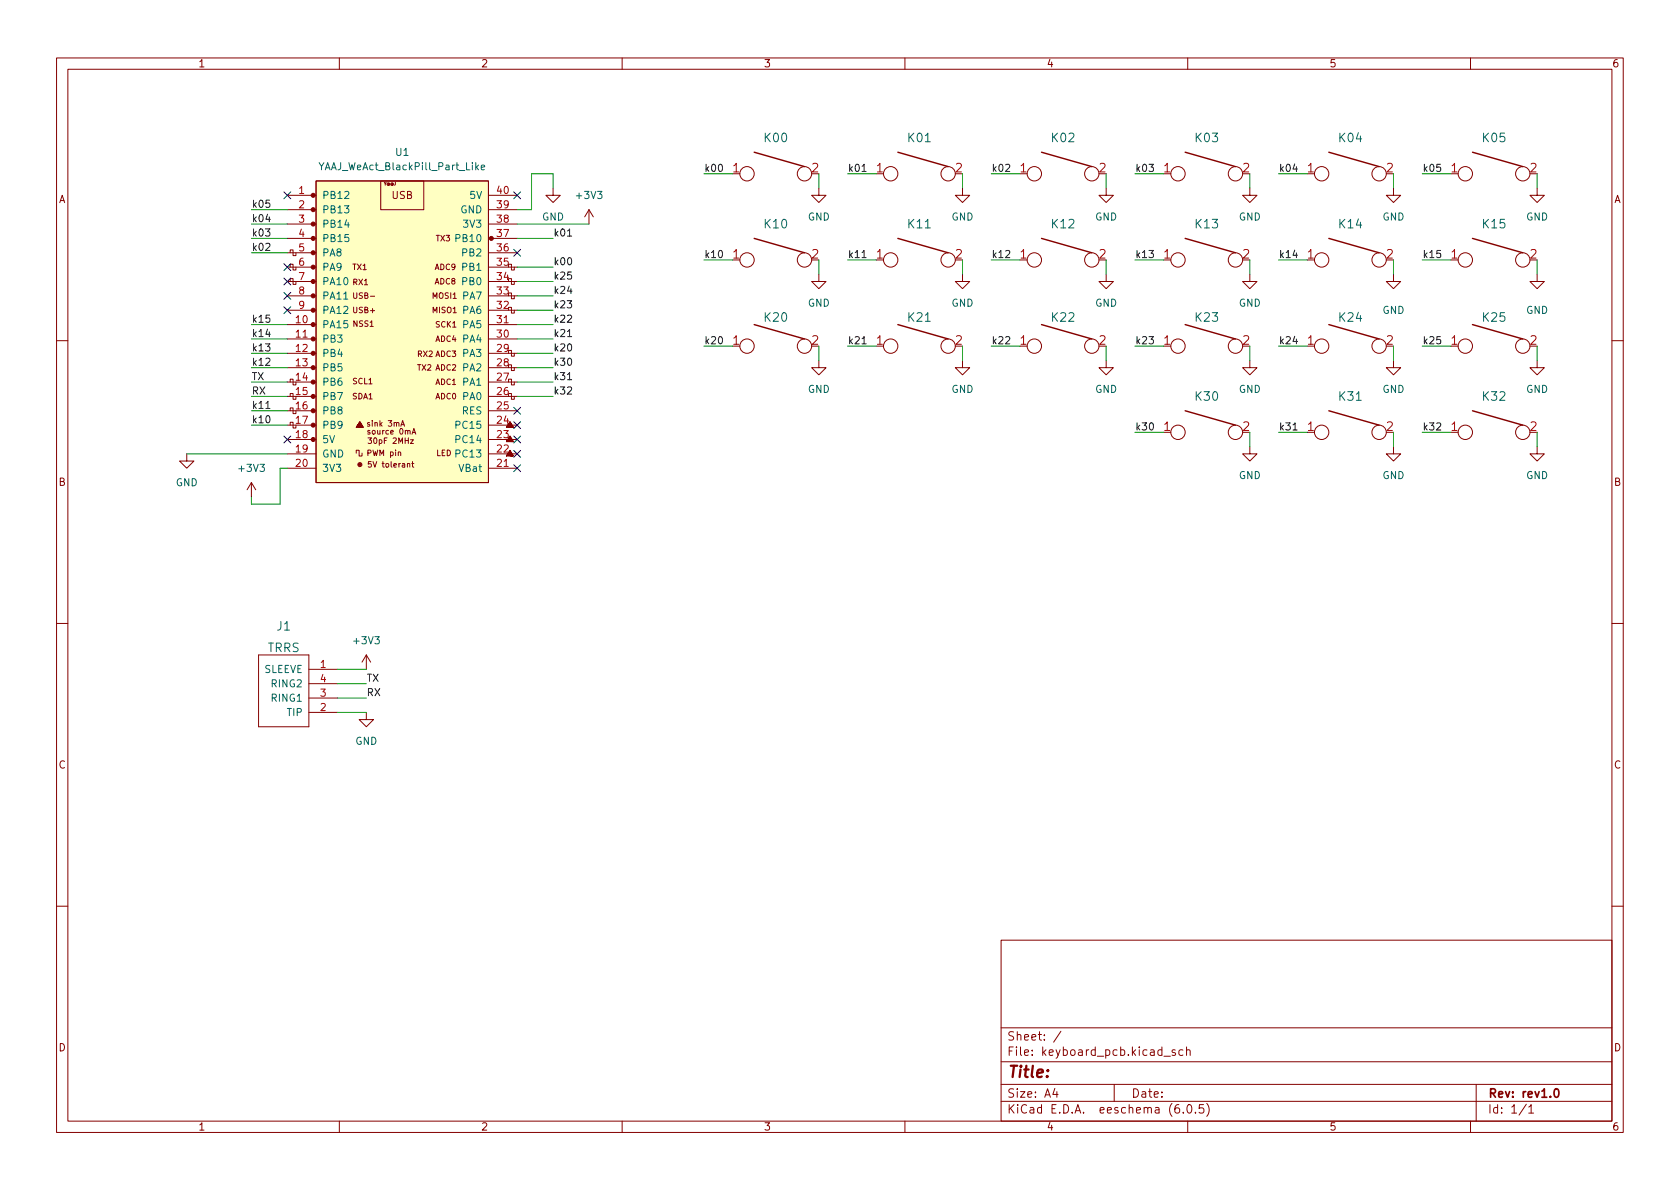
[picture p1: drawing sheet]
<svg xmlns="http://www.w3.org/2000/svg" width="297mm" height="210mm" viewBox="0 0 297 210" stroke-linecap="round" stroke-linejoin="round" font-family="sans-serif">
<g fill="none" stroke="#840000" stroke-width=".18">
<path d="M10 10.2h277v190.1h-277zM12 12.2h273v186.1h-273zM60 10.2v2M110 10.2v2M160 10.2v2M210 10.2v2M260 10.2v2M50.8 34.5h5.1M50.8 37.1h5.1M50.8 39.6h5.1M55.9 32h30.5v53.3h-30.5zM67.3 32h7.6v5.1h-7.6z"/>
<path d="M86.4 34.5h5M86.4 37.1h5M86.4 39.6h5M97.8 33.3v1.2h1.3l-1.3 1.3-1.3-1.3h1.3M104.1 37.1l-.7 1.2M104.1 37.1v2.5M104.1 37.1l.8 1.2M144.8 33.3v1.2h1.2l-1.2 1.3-1.3-1.3h1.3M170.2 33.3v1.2h1.2l-1.2 1.3-1.3-1.3h1.3M195.6 33.3v1.2h1.2l-1.2 1.3-1.3-1.3h1.3M221 33.3v1.2h1.2l-1.2 1.3-1.3-1.3h1.3M246.4 33.3v1.2h1.2l-1.2 1.3-1.3-1.3h1.3"/>
<path d="M271.8 33.3v1.2h1.2l-1.2 1.3-1.3-1.3h1.3M50.8 57.4h5.1M50.8 59.9h5.1M50.8 54.9h5.1M50.8 52.3h5.1M50.8 49.8h5.1M50.8 47.2h5.1M50.8 44.7h5.1M50.8 42.2h5.1M51.3 49.8v-.5h.5v1h.5v-.5M51.3 47.2v-.5h.5v1h.5v-.5M51.3 44.7v-.5h.5v1h.5v-.5"/>
<path d="M86.4 57.4h5M86.4 59.9h5M86.4 54.9h5M86.4 52.3h5M86.4 49.8h5M86.4 47.2h5M86.4 44.7h5M86.4 42.2h5M89.9 54.9v-.5h.5v1h.5v-.5M89.9 52.3v-.5h.5v1h.5v-.5M89.9 49.8v-.5h.5v1h.5v-.5M89.9 47.2v-.5h.5v1h.5v-.5"/>
<path d="M144.8 48.5v1.3h1.2l-1.2 1.2-1.3-1.2h1.3M170.2 48.5v1.3h1.2l-1.2 1.2-1.3-1.2h1.3M195.6 48.5v1.3h1.2l-1.2 1.2-1.3-1.2h1.3M221 48.5v1.3h1.2l-1.2 1.2-1.3-1.2h1.3M246.4 48.5v1.3h1.2l-1.2 1.2-1.3-1.2h1.3M271.8 48.5v1.3h1.2l-1.2 1.2-1.3-1.2h1.3M10 60.2h2M50.8 62.5h5.1M50.8 65h5.1M50.8 67.6h5.1M50.8 70.1h5.1M50.8 72.6h5.1"/>
<path d="M50.8 75.2h5.1M50.8 77.7h5.1M51.3 75.2v-.5h.5v1h.5v-.5M51.3 72.6v-.5h.5v1h.5v-.5M51.3 70.1v-.5h.5v1h.5v-.5M51.3 67.6v-.5h.5v1h.5v-.5M63.6 75.1l.2 .2-.3-.1 .3 .2 .1-.3-.5 .1 .5 .4-.1-.7-.6 .4 .8 .3-.4-.8-.5 .6 1 .2-.5-.9-.6 .9h1.3l-.7-1.1-.6 1.1M70.9 75.4l.3-1 .3 1M71 75.1h.4M72.6 77.8h.5l-.5 .6h.5M72.8 76.8l.4-1 .3 1M72.9 76.5h.5"/>
<path d="M86.4 62.5h5M86.4 65h5M86.4 67.6h5M86.4 70.1h5M86.4 72.6h5M86.4 75.2h5M86.4 77.7h5M89.9 70.1v-.5h.5v1h.5v-.5M89.9 67.6v-.5h.5v1h.5v-.5M89.9 65v-.5h.5v1h.5v-.5M89.9 62.5v-.5h.5v1h.5v-.5M90.2 77.6l.1 .2-.3-.1 .3 .3 .1-.4-.5 .1 .5 .4-.1-.6-.5 .3 .8 .3-.4-.8-.5 .7 1 .1-.5-.9-.7 .9h1.3l-.6-1-.7 1"/>
<path d="M90.2 75.1l.1 .2-.3-.1 .3 .2 .1-.3-.5 .1 .5 .4-.1-.7-.5 .4 .8 .3-.4-.8-.5 .6 1 .2-.5-.9-.7 .9h1.3l-.6-1.1-.7 1.1M144.8 63.7v1.3h1.2l-1.2 1.3-1.3-1.3h1.3M170.2 63.7v1.3h1.2l-1.2 1.3-1.3-1.3h1.3M195.6 63.7v1.3h1.2l-1.2 1.3-1.3-1.3h1.3M221 79v1.3h1.2l-1.2 1.2-1.3-1.2h1.3M221 63.7v1.3h1.2l-1.2 1.3-1.3-1.3h1.3M246.4 63.7v1.3h1.2l-1.2 1.3-1.3-1.3h1.3M246.4 79v1.3h1.2l-1.2 1.2-1.3-1.2h1.3M271.8 63.7v1.3h1.2l-1.2 1.3-1.3-1.3h1.3M271.8 79v1.3h1.2l-1.2 1.2-1.3-1.2h1.3M285 60.2h2M33 80.3v1.2h1.3l-1.3 1.3-1.3-1.3h1.3"/>
<path d="M44.4 85.3l-.7 1.3M44.4 85.3v2.6M44.4 85.3l.8 1.3M50.8 80.3h5.1M50.8 82.8h5.1M63 80.1v-.5h.5v1h.5v-.5M72.8 82h.4M72.9 81.6v.9l.3 .1M86.4 80.3h5M86.4 82.8h5M90.2 80.1l.1 .3-.3-.1 .3 .2 .1-.4-.5 .2 .5 .3-.1-.6-.5 .4 .8 .2-.4-.7-.5 .6 1 .1-.5-.8-.7 .8h1.3l-.6-1-.7 1M10 110.2h2"/>
<path d="M45.7 115.8h8.9zM45.7 115.8v12.7zM54.6 115.8v12.7zM54.6 118.4h5.1M64.8 115.8l-.8 1.3M64.8 115.8v2.6M64.8 115.8l.7 1.3M285 110.2h2M45.7 128.5h8.9zM54.6 126h5.1M54.6 123.4h5.1M54.6 120.9h5.1"/>
<path d="M64.8 126v1.2h1.2l-1.2 1.3-1.3-1.3h1.3M10 160.2h2M177 166.3h108v32h-108zM285 160.2h2M60 198.3v2M110 198.3v2M160 198.3v2M177 194.8h108M177 191.8h108M177 187.8h108M177 181.8h108M186.5 192.5l-.4 1h1"/>
<path d="M186.9 193v1M187.6 182.4l-1.3 1.9M197 191.8v3M205.8 186.8h1.1M207.8 185.7l-.4-.1-.2 .2 .1 .3 .5 .1v.4h-.6M208.4 195.3a.59 .59 0 0 0-.7 .7v.5l.2 .3h.4l.2-.1 .1-.5-.2-.2-.4-.1-.3 .3M209.1 185.7l-.4-.1-.3 .3v.4l.2 .3h.5M209.2 196.7v.1M209.8 185.8l.2-.2 .4 .1v.9M209.8 185.1v1.5M210 198.3v2M210.1 195.4l.1-.1a.81 .81 0 0 1 .6 .7 .81 .81 0 0 1-.3 .8h-.1a.81 .81 0 0 1-.6-.6 .81 .81 0 0 1 .3-.8z"/>
<path d="M211.4 196.7v.1M212.8 195.3h-.7l-.1 .7 .2-.1 .5 .1 .2 .2-.1 .5-.2 .1-.6-.1M213.4 195.1a1.72 1.72 0 0 1 0 2.3M260 198.3v2M261 191.8v6.5M269.9 195.3l-1.3 1.9M270.3 195.8l.4-.5v1.5M270.3 196.8h.9"/>
<circle cx="132.1" cy="30.7" r="1.27"/>
<circle cx="142.2" cy="30.7" r="1.27"/>
<circle cx="157.5" cy="30.7" r="1.27"/>
<circle cx="167.6" cy="30.7" r="1.27"/>
<circle cx="182.9" cy="30.7" r="1.27"/>
<circle cx="193" cy="30.7" r="1.27"/>
<circle cx="208.3" cy="30.7" r="1.27"/>
<circle cx="218.4" cy="30.7" r="1.27"/>
<circle cx="233.7" cy="30.7" r="1.27"/>
<circle cx="243.8" cy="30.7" r="1.27"/>
<circle cx="259.1" cy="30.7" r="1.27"/>
<circle cx="269.2" cy="30.7" r="1.27"/>
<circle cx="86.9" cy="42.2" r=".36"/>
<circle cx="132.1" cy="46" r="1.27"/>
<circle cx="142.2" cy="46" r="1.27"/>
<circle cx="157.5" cy="46" r="1.27"/>
<circle cx="167.6" cy="46" r="1.27"/>
<circle cx="182.9" cy="46" r="1.27"/>
<circle cx="193" cy="46" r="1.27"/>
<circle cx="208.3" cy="46" r="1.27"/>
<circle cx="218.4" cy="46" r="1.27"/>
<circle cx="233.7" cy="46" r="1.27"/>
<circle cx="243.8" cy="46" r="1.27"/>
<circle cx="259.1" cy="46" r="1.27"/>
<circle cx="269.2" cy="46" r="1.27"/>
<circle cx="132.1" cy="61.2" r="1.27"/>
<circle cx="142.2" cy="61.2" r="1.27"/>
<circle cx="157.5" cy="61.2" r="1.27"/>
<circle cx="167.6" cy="61.2" r="1.27"/>
<circle cx="182.9" cy="61.2" r="1.27"/>
<circle cx="193" cy="61.2" r="1.27"/>
<circle cx="208.3" cy="61.2" r="1.27"/>
<circle cx="208.3" cy="76.4" r="1.27"/>
<circle cx="218.4" cy="76.4" r="1.27"/>
<circle cx="218.4" cy="61.2" r="1.27"/>
<circle cx="233.7" cy="61.2" r="1.27"/>
<circle cx="233.7" cy="76.4" r="1.27"/>
<circle cx="243.8" cy="61.2" r="1.27"/>
<circle cx="243.8" cy="76.4" r="1.27"/>
<circle cx="259.1" cy="61.2" r="1.27"/>
<circle cx="259.1" cy="76.4" r="1.27"/>
<circle cx="269.2" cy="76.4" r="1.27"/>
<circle cx="269.2" cy="61.2" r="1.27"/>
<circle cx="63.6" cy="82.2" r=".36"/>
<circle cx="63.6" cy="82.2" r=".25"/>
</g>
<path d="M275 192.6l.1-.1a.81 .81 0 0 1 .6 .7 .81 .81 0 0 1-.3 .8h-.1a.82 .82 0 0 1-.6-.6 .82 .82 0 0 1 .3-.8z" fill="none" stroke="#840000" stroke-width=".3"/>
<g fill="none" stroke="#840000" stroke-width=".25">
<path d="M133.3 26.9l8.9 2.6M158.7 26.9l8.9 2.6M184.1 26.9l8.9 2.6M209.5 26.9l8.9 2.6M234.9 26.9l8.9 2.6M260.3 26.9l8.9 2.6M133.3 57.4l8.9 2.5M133.3 42.2l8.9 2.5M158.7 42.2l8.9 2.5M158.7 57.4l8.9 2.5M184.1 57.4l8.9 2.5M184.1 42.2l8.9 2.5"/>
<path d="M209.5 42.2l8.9 2.5M209.5 57.4l8.9 2.5M234.9 57.4l8.9 2.5M234.9 42.2l8.9 2.5M260.3 42.2l8.9 2.5M260.3 57.4l8.9 2.5M209.5 72.6l8.9 2.6M234.9 72.6l8.9 2.6M260.3 72.6l8.9 2.6"/>
</g>
<path d="M55.9 32h30.5v53.3h-30.5z" fill="#ffffc2" stroke="#ffffc2" stroke-width=".18"/>
<g fill="#840000" stroke="#840000" stroke-width=".18">
<circle cx="55.4" cy="77.7" r=".36"/>
<circle cx="55.4" cy="75.2" r=".36"/>
<circle cx="55.4" cy="72.6" r=".36"/>
<circle cx="55.4" cy="70.1" r=".36"/>
<circle cx="55.4" cy="67.6" r=".36"/>
<circle cx="55.4" cy="65" r=".36"/>
<circle cx="55.4" cy="62.5" r=".36"/>
<circle cx="55.4" cy="59.9" r=".36"/>
<circle cx="55.4" cy="57.4" r=".36"/>
<circle cx="55.4" cy="54.9" r=".36"/>
<circle cx="55.4" cy="52.3" r=".36"/>
<circle cx="55.4" cy="49.8" r=".36"/>
<circle cx="55.4" cy="47.2" r=".36"/>
<circle cx="55.4" cy="44.7" r=".36"/>
<circle cx="55.4" cy="42.2" r=".36"/>
<circle cx="55.4" cy="39.6" r=".36"/>
<circle cx="55.4" cy="34.5" r=".36"/>
<circle cx="63.6" cy="82.2" r=".13"/>
<circle cx="86.9" cy="42.2" r=".25"/>
<circle cx="55.4" cy="37.1" r=".36"/>
</g>
<path d="M84.2 29.5l.4 .5M84.6 29.2l-.5 .5M85.1 29.6l.6-.1-.1-.3h-.3l-.2 .2 .1 .6h.4M60.8 52.9h.7" fill="none" stroke="#006464" stroke-width=".18"/>
<path d="M152.4 30.3h.7M100.3 41.7h.8M100.3 59.5h.8M152.4 45.6h.7M47 72.2h.7M100.3 67.1h.8M152.4 60.8h.7M228.6 76h.7" fill="none" stroke="#0f0f0f" stroke-width=".18"/>
<g fill="none" stroke="#009600" stroke-width=".18">
<path d="M44.4 39.6h6.4M44.4 37.1h6.4M91.4 39.6h12.7M97.8 33.3v-2.6h-3.8v6.4h-2.6M124.5 30.7h5M144.8 30.7v2.6M149.9 30.7h5M170.2 30.7v2.6M175.3 30.7h5M195.6 30.7v2.6M200.7 30.7h5M221 30.7v2.6"/>
<path d="M226.1 30.7h5M246.4 30.7v2.6M251.5 30.7h5M271.8 30.7v2.6M44.4 44.7h6.4M44.4 59.9h6.4M44.4 57.4h6.4M44.4 42.2h6.4M91.4 49.8h6.4M91.4 59.9h6.4M91.4 57.4h6.4M91.4 52.3h6.4"/>
<path d="M91.4 54.9h6.4M91.4 42.2h6.4M91.4 47.2h6.4M124.5 46h5M144.8 46v2.5M149.9 46h5M170.2 46v2.5M175.3 46h5M195.6 46v2.5M200.7 46h5M221 46v2.5M226.1 46h5"/>
<path d="M246.4 46v2.5M251.5 46h5M271.8 46v2.5M44.4 62.5h6.4M44.4 65h6.4M44.4 67.6h6.4M44.4 70.1h6.4M44.4 72.6h6.4M44.4 75.2h6.4M91.4 62.5h6.4M91.4 65h6.4M91.4 67.6h6.4"/>
<path d="M91.4 70.1h6.4M124.5 61.2h5M144.8 61.2v2.5M149.9 61.2h5M170.2 61.2v2.5M175.3 61.2h5M195.6 61.2v2.5M200.7 61.2h5M200.7 76.4h5M221 61.2v2.5M221 76.4v2.6M226.1 61.2h5"/>
<path d="M226.1 76.4h5M246.4 61.2v2.5M246.4 76.4v2.6M251.5 61.2h5M251.5 76.4h5M271.8 61.2v2.5M271.8 76.4v2.6M33 80.3h17.8M50.8 82.8h-1.3v6.3h-5.1v-1.2M59.7 118.4h5.1M59.7 123.4h5.1M59.7 120.9h5.1"/>
<path d="M59.7 126h5.1"/>
</g>
<g fill="none" stroke="#000084" stroke-width=".18">
<path d="M50.2 33.9l1.2 1.2M51.4 33.9l-1.2 1.2M90.8 33.9l1.2 1.2M92 33.9l-1.2 1.2M50.2 54.2l1.2 1.3M50.2 51.7l1.2 1.2M50.2 49.2l1.2 1.2M50.2 46.6l1.2 1.2M51.4 54.2l-1.2 1.3M51.4 51.7l-1.2 1.2M51.4 49.2l-1.2 1.2M51.4 46.6l-1.2 1.2"/>
<path d="M90.8 44.1l1.2 1.2M92 44.1l-1.2 1.2M50.2 77.1l1.2 1.2M51.4 77.1l-1.2 1.2M90.8 79.6l1.2 1.3M90.8 74.6l1.2 1.2M90.8 72l1.2 1.2M90.8 77.1l1.2 1.2M92 79.6l-1.2 1.3M92 74.6l-1.2 1.2M92 72l-1.2 1.2M92 77.1l-1.2 1.2"/>
<path d="M90.8 82.2l1.2 1.2M92 82.2l-1.2 1.2"/>
</g>
<text font-size="2.8" fill="#840000" x="178" y="190.6">Title:</text>
<g font-size="2.1" fill="#006464">
<text x="135.2" y="25.1">K00</text>
<text x="160.6" y="25.1">K01</text>
<text x="186" y="25.1">K02</text>
<text x="211.4" y="25.1">K03</text>
<text x="236.8" y="25.1">K04</text>
<text x="262.2" y="25.1">K05</text>
<text x="135.2" y="40.4">K10</text>
<text x="160.6" y="40.4">K11</text>
<text x="186" y="40.4">K12</text>
<text x="211.4" y="40.4">K13</text>
<text x="236.8" y="40.4">K14</text>
<text x="262.2" y="40.4">K15</text>
<text x="135.2" y="56.9">K20</text>
<text x="160.6" y="56.9">K21</text>
<text x="186" y="56.9">K22</text>
<text x="211.4" y="56.9">K23</text>
<text x="236.8" y="56.9">K24</text>
<text x="262.2" y="56.9">K25</text>
<text x="211.4" y="70.9">K30</text>
<text x="236.8" y="70.9">K31</text>
<text x="262.2" y="70.9">K32</text>
<text x="49" y="111.5">J1</text>
<text x="47.3" y="115.3">TRRS</text>
</g>
<g font-size="2.1" fill="#a90000">
<text x="129.6" y="30.5">1</text>
<text x="143.6" y="30.5">2</text>
<text x="155" y="30.5">1</text>
<text x="169" y="30.5">2</text>
<text x="180.4" y="30.5">1</text>
<text x="194.4" y="30.5">2</text>
<text x="205.8" y="30.5">1</text>
<text x="219.8" y="30.5">2</text>
<text x="231.2" y="30.5">1</text>
<text x="245.2" y="30.5">2</text>
<text x="256.6" y="30.5">1</text>
<text x="270.6" y="30.5">2</text>
<text x="129.6" y="45.7">1</text>
<text x="143.6" y="45.7">2</text>
<text x="155" y="45.7">1</text>
<text x="169" y="45.7">2</text>
<text x="180.4" y="45.7">1</text>
<text x="194.4" y="45.7">2</text>
<text x="205.8" y="45.7">1</text>
<text x="219.8" y="45.7">2</text>
<text x="231.2" y="45.7">1</text>
<text x="245.2" y="45.7">2</text>
<text x="256.6" y="45.7">1</text>
<text x="270.6" y="45.7">2</text>
<text x="129.6" y="61">1</text>
<text x="143.6" y="61">2</text>
<text x="155" y="61">1</text>
<text x="169" y="61">2</text>
<text x="180.4" y="61">1</text>
<text x="194.4" y="61">2</text>
<text x="205.8" y="61">1</text>
<text x="219.8" y="61">2</text>
<text x="231.2" y="61">1</text>
<text x="245.2" y="61">2</text>
<text x="256.6" y="61">1</text>
<text x="270.6" y="61">2</text>
<text x="205.8" y="76.2">1</text>
<text x="219.8" y="76.2">2</text>
<text x="231.2" y="76.2">1</text>
<text x="245.2" y="76.2">2</text>
<text x="256.6" y="76.2">1</text>
<text x="270.6" y="76.2">2</text>
</g>
<g font-size="2.1" fill="#840000">
<text x="178" y="184">Sheet: /</text>
<text x="178" y="186.7">File: keyboard_pcb.kicad_sch</text>
<text x="178" y="196.9">KiCad E.D.A. eeschema (6.0.5)</text>
<text x="178" y="194.1">Size: A4</text>
<text x="200" y="194.1">Date:</text>
<text x="263" y="194.1">Rev: rev1.0</text>
<text x="263" y="196.9">Id: 1/1</text>
</g>
<g font-size="1.8" fill="#840000">
<text x="35" y="11.9">1</text>
<text x="85" y="11.9">2</text>
<text x="135" y="11.9">3</text>
<text x="185" y="11.9">4</text>
<text x="235" y="11.9">5</text>
<text x="285" y="11.9">6</text>
<text x="10.3" y="35.9">A</text>
<text x="69.3" y="35.2">USB</text>
<text x="285.3" y="35.9">A</text>
<text x="10.3" y="85.9">B</text>
<text x="285.3" y="85.9">B</text>
<text x="10.3" y="135.9">C</text>
<text x="285.3" y="135.9">C</text>
<text x="10.3" y="185.9">D</text>
<text x="285.3" y="185.9">D</text>
<text x="35" y="199.9">1</text>
<text x="85" y="199.9">2</text>
<text x="135" y="199.9">3</text>
<text x="185" y="199.9">4</text>
<text x="235" y="199.9">5</text>
<text x="285" y="199.9">6</text>
</g>
<g font-size="1.8" fill="#006464">
<text x="70" y="27.6">U1</text>
<text x="56.9" y="30.1">YAAJ_WeAct_BlackPill_Part_Like</text>
<text x="56.9" y="35.2">PB12</text>
<text x="83.2" y="35.2">5V</text>
<text x="102.1" y="35.2">+3V3</text>
<text x="56.9" y="37.7">PB13</text>
<text x="56.9" y="40.3">PB14</text>
<text x="81.4" y="37.7">GND</text>
<text x="82.2" y="40.3">3V3</text>
<text x="95.8" y="39">GND</text>
<text x="142.8" y="39">GND</text>
<text x="168.2" y="39">GND</text>
<text x="193.6" y="39">GND</text>
<text x="219" y="39">GND</text>
<text x="244.4" y="39">GND</text>
<text x="269.8" y="39">GND</text>
<text x="56.9" y="42.8">PB15</text>
<text x="56.9" y="45.3">PA8</text>
<text x="56.9" y="47.9">PA9</text>
<text x="80.9" y="42.8">PB10</text>
<text x="81.9" y="47.9">PB1</text>
<text x="81.9" y="45.3">PB2</text>
<text x="56.9" y="50.4">PA10</text>
<text x="56.9" y="53">PA11</text>
<text x="81.9" y="53">PA7</text>
<text x="81.9" y="50.4">PB0</text>
<text x="56.9" y="58">PA15</text>
<text x="56.9" y="55.5">PA12</text>
<text x="81.9" y="58">PA5</text>
<text x="81.9" y="55.5">PA6</text>
<text x="142.8" y="54.2">GND</text>
<text x="168.2" y="54.2">GND</text>
<text x="193.6" y="54.2">GND</text>
<text x="219" y="54.2">GND</text>
<text x="244.4" y="55.5">GND</text>
<text x="269.8" y="55.5">GND</text>
<text x="56.9" y="60.6">PB3</text>
<text x="56.9" y="63.1">PB4</text>
<text x="56.9" y="65.7">PB5</text>
<text x="81.9" y="65.7">PA2</text>
<text x="81.9" y="63.1">PA3</text>
<text x="81.9" y="60.6">PA4</text>
<text x="56.9" y="68.2">PB6</text>
<text x="56.9" y="70.7">PB7</text>
<text x="81.9" y="70.7">PA0</text>
<text x="81.9" y="68.2">PA1</text>
<text x="142.8" y="69.5">GND</text>
<text x="168.2" y="69.5">GND</text>
<text x="193.6" y="69.5">GND</text>
<text x="219" y="69.5">GND</text>
<text x="244.4" y="69.5">GND</text>
<text x="269.8" y="69.5">GND</text>
<text x="56.9" y="73.3">PB8</text>
<text x="56.9" y="75.8">PB9</text>
<text x="80.9" y="75.8">PC15</text>
<text x="81.7" y="73.3">RES</text>
<text x="42.4" y="83.4">+3V3</text>
<text x="56.9" y="78.4">5V</text>
<text x="56.9" y="80.9">GND</text>
<text x="56.9" y="83.4">3V3</text>
<text x="80.9" y="80.9">PC13</text>
<text x="80.9" y="78.4">PC14</text>
<text x="81.3" y="83.4">VBat</text>
<text x="31.1" y="86">GND</text>
<text x="219" y="84.7">GND</text>
<text x="244.4" y="84.7">GND</text>
<text x="269.8" y="84.7">GND</text>
<text x="62.7" y="113.9">+3V3</text>
<text x="46.6" y="119">SLEEVE</text>
<text x="48.2" y="124.1">RING1</text>
<text x="48.2" y="121.5">RING2</text>
<text x="50.8" y="126.6">TIP</text>
<text x="62.8" y="131.7">GND</text>
</g>
<g font-size="1.8" fill="#a90000">
<text x="52.8" y="34.3">1</text>
<text x="87.9" y="34.3">40</text>
<text x="52.8" y="36.8">2</text>
<text x="52.8" y="39.4">3</text>
<text x="52.8" y="41.9">4</text>
<text x="87.9" y="41.9">37</text>
<text x="87.9" y="39.4">38</text>
<text x="87.9" y="36.8">39</text>
<text x="52.8" y="44.4">5</text>
<text x="52.8" y="47">6</text>
<text x="87.9" y="47">35</text>
<text x="87.9" y="44.4">36</text>
<text x="52.8" y="49.5">7</text>
<text x="52.8" y="52.1">8</text>
<text x="87.9" y="52.1">33</text>
<text x="87.9" y="49.5">34</text>
<text x="52.4" y="57.1">10</text>
<text x="52.4" y="59.7">11</text>
<text x="52.8" y="54.6">9</text>
<text x="87.9" y="59.7">30</text>
<text x="87.9" y="57.1">31</text>
<text x="87.9" y="54.6">32</text>
<text x="52.4" y="62.2">12</text>
<text x="52.4" y="64.8">13</text>
<text x="87.9" y="64.8">28</text>
<text x="87.9" y="62.2">29</text>
<text x="52.4" y="67.3">14</text>
<text x="52.4" y="69.8">15</text>
<text x="87.9" y="69.8">26</text>
<text x="87.9" y="67.3">27</text>
<text x="52.4" y="72.4">16</text>
<text x="52.4" y="74.9">17</text>
<text x="52.4" y="77.5">18</text>
<text x="87.9" y="77.5">23</text>
<text x="87.9" y="74.9">24</text>
<text x="87.9" y="72.4">25</text>
<text x="52.4" y="80">19</text>
<text x="52.4" y="82.5">20</text>
<text x="87.9" y="82.5">21</text>
<text x="87.9" y="80">22</text>
<text x="56.7" y="118.1">1</text>
<text x="56.7" y="125.7">2</text>
<text x="56.7" y="123.2">3</text>
<text x="56.7" y="120.6">4</text>
</g>
<g font-size="1.8" fill="#0f0f0f">
<text x="124.5" y="30.4">k00</text>
<text x="149.9" y="30.4">k01</text>
<text x="175.3" y="30.4">k02</text>
<text x="200.7" y="30.4">k03</text>
<text x="226.1" y="30.4">k04</text>
<text x="251.5" y="30.4">k05</text>
<text x="44.4" y="41.8">k03</text>
<text x="44.4" y="36.7">k05</text>
<text x="44.4" y="39.3">k04</text>
<text x="97.8" y="41.8">k01</text>
<text x="44.4" y="44.3">k02</text>
<text x="97.8" y="46.9">k00</text>
<text x="124.5" y="45.6">k10</text>
<text x="149.9" y="45.6">k11</text>
<text x="175.3" y="45.6">k12</text>
<text x="200.7" y="45.6">k13</text>
<text x="226.1" y="45.6">k14</text>
<text x="251.5" y="45.6">k15</text>
<text x="97.8" y="49.4">k25</text>
<text x="97.8" y="52">k24</text>
<text x="44.4" y="57">k15</text>
<text x="44.4" y="59.6">k14</text>
<text x="97.8" y="59.6">k21</text>
<text x="97.8" y="57">k22</text>
<text x="97.8" y="54.5">k23</text>
<text x="44.4" y="64.7">k12</text>
<text x="44.4" y="62.1">k13</text>
<text x="97.8" y="62.1">k20</text>
<text x="97.8" y="64.7">k30</text>
<text x="124.5" y="60.9">k20</text>
<text x="149.9" y="60.9">k21</text>
<text x="175.3" y="60.9">k22</text>
<text x="200.7" y="60.9">k23</text>
<text x="226.1" y="60.9">k24</text>
<text x="251.5" y="60.9">k25</text>
<text x="44.4" y="69.7">RX</text>
<text x="44.4" y="67.2">TX</text>
<text x="97.8" y="69.7">k32</text>
<text x="97.8" y="67.2">k31</text>
<text x="44.4" y="72.3">k11</text>
<text x="44.4" y="74.8">k10</text>
<text x="200.7" y="76.1">k30</text>
<text x="226.1" y="76.1">k31</text>
<text x="251.5" y="76.1">k32</text>
<text x="64.8" y="120.5">TX</text>
<text x="64.8" y="123.1">RX</text>
</g>
<g font-size="1.4" fill="#840000">
<text x="62.4" y="47.7">TX1</text>
<text x="76.9" y="47.7">ADC9</text>
<text x="77.1" y="42.7">TX3</text>
<text x="62.4" y="50.4">RX1</text>
<text x="62.7" y="52.8">USB-</text>
<text x="76.5" y="52.8">MOSI1</text>
<text x="76.9" y="50.3">ADC8</text>
<text x="62.5" y="57.8">NSS1</text>
<text x="62.5" y="55.4">USB+</text>
<text x="76.5" y="55.4">MISO1</text>
<text x="77" y="57.9">SCK1</text>
<text x="73.8" y="65.5">TX2 ADC2</text>
<text x="73.8" y="63.1">RX2 ADC3</text>
<text x="77" y="60.4">ADC4</text>
<text x="62.3" y="70.6">SDA1</text>
<text x="62.4" y="67.9">SCL1</text>
<text x="77" y="70.6">ADC0</text>
<text x="77" y="68.1">ADC1</text>
<text x="65.1" y="75.4">sink 3mA</text>
<text x="65.3" y="76.8">source 0mA</text>
<text x="65" y="80.6">PWM pin</text>
<text x="65.5" y="78.5">30pF 2MHz</text>
<text x="65.5" y="82.7">5V tolerant</text>
<text x="77.1" y="80.6">LED</text>
</g>
<text font-size=".7" fill="#840000" x="67.8" y="32.8">Y@@J</text>
</svg>
